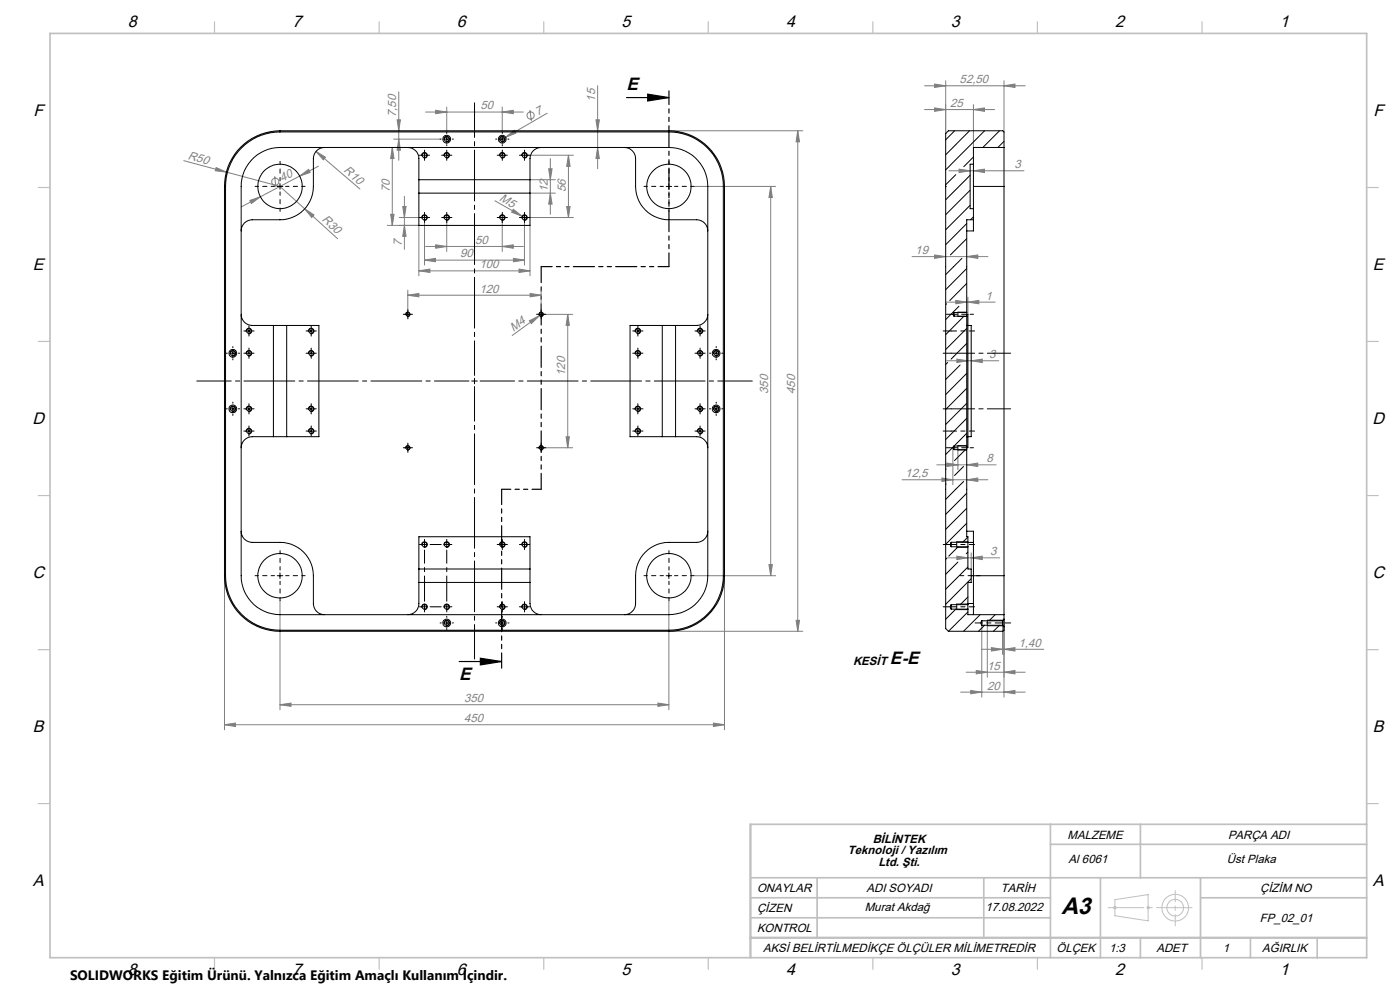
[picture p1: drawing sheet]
<svg xmlns="http://www.w3.org/2000/svg" width="420mm" height="297mm" viewBox="0 0 420 297" stroke-linecap="round" stroke-linejoin="round" font-family="sans-serif">
<g fill="none" stroke="#808080" stroke-width=".3">
<path d="M119.1 35.9h1l-.5 3.3zM119.6 27.5v20.5M127.7 33.6h29.3M130.7 33.1l3.3 .5-3.3 .5zM134 32.1v7.6M150.7 33.6l3.3-.5v1zM150.7 32.1v7.6M159 33l.4 3.2M164.1 33.9l-12.4 7.2M178.8 35.9h1l-.5 3.3zM179.3 25.7v24.8M200.7 39.2h40.1"/>
<path d="M239.3 39.2v150M239.3 39.2l.6 3.3h-1.1zM277.4 32.8h21M277.4 25.7h30.2M280.4 32.3l3.3 .5-3.3 .6zM280.4 25.2l3.3 .5-3.3 .5zM283.7 24.2v15.8M292 32.8l3.3-.5v1.1zM292 31.4v12.8M301.2 25.7l3.3-.5v1zM301.2 24.2v15.3M55.1 48.2l28.9 7.7 17.3 15.6"/>
<path d="M64.8 50.2l3.1 1.4-3.3-.4zM82.4 52.8l.4 3.3M89.9 52.8l2.7-2 .5 .9zM89.9 52.8l-17.4 9.1M94.8 45.4l2.8 1.7-.6 .8zM94.8 45.4l13.2 11.3M95.5 49.8l-5.6 3M117.7 44.2l.5 3.3h-1zM117.7 44.2v23.4M118.1 41.7h13.9M119.6 41.7l.5 3.3h-1zM121.3 58.8v15.9"/>
<path d="M151.7 41.1l2.6-2.1 .5 .9zM151.7 41.1l-2.1 1.2M157.3 46.5h14.7M159 53.9h7.6M159 57.9h7.6M164.6 50.6h1l-.5 3.3zM165.1 47.5v16.7M165.1 57.9l.5 3.3h-1zM170.5 46.5l.5 3.3h-1zM170.5 46.5v18.7M179.3 44.2l.5 3.3h-1zM208.2 55.9h24.5"/>
<path d="M231.2 55.9v116.6M231.2 55.9l.5 3.3h-1zM284.7 51.2h22.5M287.7 50.7l3.3 .5-3.3 .5zM292 51.2l3.3-.5v1zM75 60.1l3.1-1.1-2.7 2zM91.4 62.6l2.8 1.8-.7 .8zM116.2 67.6h9.5v15.1M117.2 64.2h1l-.5 3.4zM119.8 65.2h7.6v14.2M120.8 61.9h1l-.5 3.3zM121.3 67.6l.5 3.2h-1z"/>
<path d="M127.4 78l3.2-.6v1.1zM127.4 78h29.9M127.7 73.9h29.3M130.7 73.4l3.3 .5-3.3 .5zM134 65.2v10.2M148.5 60.2l8.1 4.6M150.7 73.9l3.3-.5v1zM150.7 65.2v10.2M154 62.7l2.6 2.1-3.1-1.2zM154 77.4l3.3 .6-3.3 .5zM156.6 64.8l1.5 .8M159 67.6v15.1"/>
<path d="M170 61.9h1l-.5 3.3zM172 65.2h-14.7v14.2M273.6 76.9h22.8M280.4 76.4l3.3 .5-3.3 .5zM290 76.9l3.3-.5v1zM122.3 88.5l3.4-.6v1.1zM122.3 87v7.2M122.3 88.5h40M125.7 81.2l3.3-.6v1.1zM125.7 81.2h33.3M155.7 80.6l3.3 .6-3.3 .5zM158.8 96.1l3-1.5-2.4 2.4z"/>
<path d="M159 87.9l3.3 .6-3.3 .5zM161.8 94.6l-8.1 5.9M162.3 87v7.2h9.5M162.9 93.8l-1.1 .8M170.3 94.2v40M170.3 94.2l.5 3.3h-1zM283.7 90.6h14.9M286.7 90l3.3 .6-3.3 .4zM290.4 90.6l3.3-.6v1zM290.4 89v5.2M284 108.1h15.6M287.1 107.6l3.3 .5-3.3 .6z"/>
<path d="M291.4 108.1l3.3-.5v1.1zM162.3 134.2h9.5M169.8 130.9h1l-.5 3.3zM281 139.3h17.8M284.1 138.8l3.3 .5-3.3 .5zM285.9 134.2v11.1M287.4 134.9v5.9M290 139.3l3.3-.5v1zM270.6 143.8h25.8M282.6 143.3l3.3 .5-3.3 .5zM290 143.8l3.3-.5v1zM67.3 172.5v46.2"/>
<path d="M208.2 172.5h24.5M217.3 172.5v46.2M230.7 169.2h1l-.5 3.3zM284 167.2h15.9M287.1 166.7l3.3 .5-3.3 .5zM291.4 167.2l3.3-.5v1zM291.4 165.7v4.8M84 180.1v32.6M200.7 180.1v32.6M200.7 189.2h40.1M238.8 185.9h1.1l-.6 3.3zM294.4 194.6h18.8"/>
<path d="M294.5 187.4v21.5M296.2 187.5v15.4M297.4 194.1l3.3 .5-3.3 .5zM300.7 187.4v8.7M301.2 185.6v23.3M301.2 194.6l3.3-.5v1zM67.3 217.2l3.3-.5v1zM67.3 217.2h150M84 211.2l3.3-.5v1zM84 211.2h116.7M197.4 210.7l3.3 .5-3.3 .5zM214 216.7l3.3 .5-3.3 .5z"/>
<path d="M288.2 207.4h19.4M289.8 201.5h17.8M291.2 206.9l3.3 .5-3.3 .5zM292.9 200.9l3.3 .6-3.3 .5zM301.2 201.5l3.3-.6v1.1zM301.2 207.4l3.3-.5v1z"/>
<circle cx="159.2" cy="34.6" r="1.07"/>
<circle cx="82.6" cy="54.5" r="1.08"/>
</g>
<path d="M188 29.2h12.7M194.3 28.2l6.4 1-6.4 1.1zM137.8 198.3h12.7M144.1 197.3l6.4 1-6.4 1z" fill="none" stroke="#000" stroke-width=".35"/>
<g fill="none" stroke="#c0c0c0" stroke-width=".3">
<path d="M333.9 272h1.1M334.1 271.7l.7 .7M334.5 269.6l10-1.5v7.9l-10-1.5zM334.8 271.7l-.7 .7M344 272h.9M344.1 271.7l.7 .7M344.8 271.7l-.7 .7"/>
<circle cx="352.6" cy="272.1" r="4"/>
<circle cx="352.6" cy="272" r="2.5"/>
</g>
<g fill="none" stroke="#000" stroke-width=".3">
<path d="M83.2 55.9h1.6M84 55v1.7M126.5 46.5h1.7M126.5 46.7a.83 .83 0 0 1 .8-1 .83 .83 0 0 1 .9 .9 .83 .83 0 0 1-1.1 .7M127.4 45.7v1.7M133.2 41.7h1.6M133.2 46.5h1.6M133.2 46.7a.83 .83 0 0 1 .7-1 .83 .83 0 0 1 .9 .9 .83 .83 0 0 1-1 .7M133.2 41.9a.83 .83 0 0 1 .7-1 .83 .83 0 0 1 .9 .9 .83 .83 0 0 1-1 .7M134 40.9v1.6M134 45.7v1.7M149.8 41.7h1.7"/>
<path d="M149.8 46.5h1.7M149.9 46.7a.83 .83 0 0 1 .7-1 .83 .83 0 0 1 .9 .9 .83 .83 0 0 1-1 .7M149.9 41.9a.83 .83 0 0 1 .7-1 .83 .83 0 0 1 .9 .9 .83 .83 0 0 1-1 .7M150.7 40.9v1.6M150.7 45.7v1.7M156.5 46.5h1.7M156.5 46.7a.83 .83 0 0 1 .8-1 .83 .83 0 0 1 .9 .9 .83 .83 0 0 1-1.1 .7M157.3 45.7v1.7M199.8 55.9h1.7M200.7 55v1.7M126.5 65.2h1.7M126.5 65.4a.82 .82 0 0 1 .7-1 .82 .82 0 0 1 1 .8 .82 .82 0 0 1-1.1 .8"/>
<path d="M127.4 64.4v1.6M133.2 65.2h1.6M133.2 65.4a.82 .82 0 0 1 .7-1 .82 .82 0 0 1 .9 .8 .82 .82 0 0 1-1 .8M134 64.4v1.6M149.8 65.2h1.7M149.9 65.4a.82 .82 0 0 1 .7-1 .82 .82 0 0 1 .9 .8 .82 .82 0 0 1-1 .8M150.7 64.4v1.6M156.5 65.2h1.7M156.5 65.4a.82 .82 0 0 1 .7-1 .82 .82 0 0 1 .9 .8 .82 .82 0 0 1-1 .8M157.3 64.4v1.6M73.8 99.2h1.7M73.9 99.4a.83 .83 0 0 1 .7-1 .83 .83 0 0 1 .9 .9 .83 .83 0 0 1-1 .7"/>
<path d="M74.7 98.4v1.6M92.5 99.2h1.7M92.5 99.4a.83 .83 0 0 1 .8-1 .83 .83 0 0 1 .9 .9 .83 .83 0 0 1-1.1 .7M93.3 98.4v1.6M121.5 94.2h1.7M121.7 94.4a.66 .66 0 0 1 .6-.8 .66 .66 0 0 1 .7 .7 .66 .66 0 0 1-.8 .6M122.3 93.4v1.6M161.5 94.2h1.7M161.7 94.4a.66 .66 0 0 1 .6-.8 .66 .66 0 0 1 .7 .7 .66 .66 0 0 1-.8 .6M162.3 93.4v1.6M190.5 99.2h1.7M190.5 99.4a.83 .83 0 0 1 .8-1 .83 .83 0 0 1 .9 .9 .83 .83 0 0 1-1.1 .7"/>
<path d="M191.3 98.4v1.6M209.2 99.2h1.7M209.2 99.4a.83 .83 0 0 1 .7-1 .83 .83 0 0 1 .9 .9 .83 .83 0 0 1-1 .7M210 98.4v1.6M290 93.6h-2.6v1.3h2.6M69 105.9h1.7M69 106.1a.83 .83 0 0 1 .8-1.1 .83 .83 0 0 1 .9 .9 .83 .83 0 0 1-1.1 .8M69.8 105.1v1.6M73.8 105.9h1.7M73.9 106.1a.83 .83 0 0 1 .7-1.1 .83 .83 0 0 1 .9 .9 .83 .83 0 0 1-1 .8M74.7 105.1v1.6M92.5 105.9h1.7"/>
<path d="M92.5 106.1a.83 .83 0 0 1 .8-1.1 .83 .83 0 0 1 .9 .9 .83 .83 0 0 1-1.1 .8M93.3 105.1v1.6M141.5 114.2h1.7M142.3 113.4v1.6M190.5 105.9h1.7M190.5 106.1a.83 .83 0 0 1 .8-1.1 .83 .83 0 0 1 .9 .9 .83 .83 0 0 1-1.1 .8M191.3 105.1v1.6M209.2 105.9h1.7M209.2 106.1a.83 .83 0 0 1 .7-1.1 .83 .83 0 0 1 .9 .9 .83 .83 0 0 1-1 .8M210 105.1v1.6M214 105.9h1.7M214 106.1a.83 .83 0 0 1 .8-1.1 .83 .83 0 0 1 .9 .9 .83 .83 0 0 1-1.1 .8"/>
<path d="M214.8 105.1v1.6M69 122.6h1.7M69 122.8a.83 .83 0 0 1 .8-1.1 .83 .83 0 0 1 .9 .9 .83 .83 0 0 1-1.1 .8M69.8 121.7v1.7M73.8 122.6h1.7M73.8 129.2h1.7M73.9 122.8a.83 .83 0 0 1 .7-1.1 .83 .83 0 0 1 .9 .9 .83 .83 0 0 1-1 .8M73.9 129.4a.82 .82 0 0 1 .7-1 .82 .82 0 0 1 .9 .8 .82 .82 0 0 1-1 .8M74.7 121.7v1.7M74.7 128.4v1.6M92.5 122.6h1.7M92.5 129.2h1.7"/>
<path d="M92.5 122.8a.83 .83 0 0 1 .8-1.1 .83 .83 0 0 1 .9 .9 .83 .83 0 0 1-1.1 .8M92.5 129.4a.82 .82 0 0 1 .7-1 .82 .82 0 0 1 .9 .8 .82 .82 0 0 1-1 .8M93.3 121.7v1.7M93.3 128.4v1.6M121.5 134.2h1.7M121.7 134.4a.66 .66 0 0 1 .6-.8 .66 .66 0 0 1 .7 .7 .66 .66 0 0 1-.8 .6M122.3 133.4v1.6M161.5 134.2h1.7M161.7 134.4a.66 .66 0 0 1 .6-.8 .66 .66 0 0 1 .7 .7 .66 .66 0 0 1-.8 .6M162.3 133.4v1.6M190.5 122.6h1.7M190.5 129.2h1.7"/>
<path d="M190.5 129.4a.82 .82 0 0 1 .7-1 .82 .82 0 0 1 .9 .8 .82 .82 0 0 1-1 .8M190.5 122.8a.83 .83 0 0 1 .8-1.1 .83 .83 0 0 1 .9 .9 .83 .83 0 0 1-1.1 .8M191.3 121.7v1.7M191.3 128.4v1.6M209.2 122.6h1.7M209.2 129.2h1.7M209.2 122.8a.83 .83 0 0 1 .7-1.1 .83 .83 0 0 1 .9 .9 .83 .83 0 0 1-1 .8M209.2 129.4a.82 .82 0 0 1 .7-1 .82 .82 0 0 1 .9 .8 .82 .82 0 0 1-1 .8M210 121.7v1.7M210 128.4v1.6M214 122.6h1.7M214 122.8a.83 .83 0 0 1 .8-1.1 .83 .83 0 0 1 .9 .9 .83 .83 0 0 1-1.1 .8"/>
<path d="M214.8 121.7v1.7M290 133.6h-2.6v1.3h2.6M83.2 172.5h1.6M84 171.7v1.7M126.5 163.2h1.7M126.5 163.4a.84 .84 0 0 1 .7-1 .84 .84 0 0 1 1 .8 .84 .84 0 0 1-1.1 .8M127.4 162.4v1.6M133.2 163.4a.84 .84 0 0 1 .7-1 .84 .84 0 0 1 .9 .8 .84 .84 0 0 1-1 .8M149.8 163.2h1.7M149.9 163.4a.84 .84 0 0 1 .7-1 .84 .84 0 0 1 .9 .8 .84 .84 0 0 1-1 .8M150.7 162.4v1.6M156.5 163.2h1.7"/>
<path d="M156.5 163.4a.84 .84 0 0 1 .7-1 .84 .84 0 0 1 1 .8 .84 .84 0 0 1-1.1 .8M157.3 162.4v1.6M199.8 172.5h1.7M200.7 171.7v1.7M290.4 162.4h-3.4v1.6h3.4M126.5 182.1a.82 .82 0 0 1 .7-1.1 .82 .82 0 0 1 1 .9 .82 .82 0 0 1-1.1 .8M133.2 186.7h1.6M133.2 182.1a.82 .82 0 0 1 .7-1.1 .82 .82 0 0 1 .9 .9 .82 .82 0 0 1-1 .8M133.2 186.9a.82 .82 0 0 1 .7-1 .82 .82 0 0 1 .9 .8 .82 .82 0 0 1-1 .8M134 185.9v1.6M149.8 181.9h1.7M149.8 186.7h1.7"/>
<path d="M149.9 182.1a.82 .82 0 0 1 .7-1.1 .82 .82 0 0 1 .9 .9 .82 .82 0 0 1-1 .8M149.9 186.9a.82 .82 0 0 1 .7-1 .82 .82 0 0 1 .9 .8 .82 .82 0 0 1-1 .8M150.7 181v1.7M150.7 185.9v1.6M156.5 181.9h1.7M156.5 182.1a.82 .82 0 0 1 .7-1.1 .82 .82 0 0 1 .9 .9 .82 .82 0 0 1-1 .8M157.3 181v1.7M290.4 181h-3.4v1.7h3.4M300.8 185.9h-4.6v1.6h4.6"/>
</g>
<g fill="none" stroke="#000" stroke-width=".3" stroke-dasharray="15.2 1.3 1.3 1.3">
<path d="M126.5 46.5h-.7M127.4 45.7v-.7M127.4 47.4v.7M128.2 46.5h.7M132.4 41.7h-.4M133.2 46.5h-.7M134 40v-.3M134 43.4v.3M134 45.7v-.7M134 47.4v.7M134.9 46.5h.7M135.7 41.7h.3"/>
<path d="M149 41.7h-.3M149.9 46.5h-.7M150.7 40v-.3M150.7 43.4v.3M150.7 45.7v-.7M150.7 47.4v.7M151.5 46.5h.7M152.4 41.7h.3M156.5 46.5h-.7M157.4 45.7v-.7M157.4 47.4v.7M158.2 46.5h.7"/>
<path d="M126.5 65.2h-.7M127.4 64.4v-.7M127.4 66v.7M128.2 65.2h.7M133.2 65.2h-.7M134 64.4v-.7M134 66v.7M134.9 65.2h.7M149.9 65.2h-.7M150.7 64.4v-.7M150.7 66v.7M151.5 65.2h.7"/>
<path d="M156.5 65.2h-.7M157.4 64.4v-.7M157.4 66v.7M158.2 65.2h.7M73.9 99.2h-.7M74.7 98.4v-.7M75.5 99.2h.7M92.5 99.2h-.7M93.4 98.4v-.7M94.2 99.2h.7M121.5 94.2h-.5M122.4 93.4v-.6"/>
<path d="M122.4 95v.6M123.2 94.2h.5M161.5 94.2h-.5M162.4 93.4v-.6M162.4 95v.6M163.2 94.2h.5M190.5 99.2h-.7M191.4 98.4v-.7M192.2 99.2h.7M209.2 99.2h-.7M210 98.4v-.7M210.9 99.2h.7"/>
<path d="M285.4 99.2h-2.4M286.2 94.2h-2.3M68.2 105.9h-.3M69.9 104.2v-.3M69.9 107.5v.4M71.5 105.9h.4M73.9 105.9h-.7M74.7 100v.7M74.7 105v-.7M74.7 106.7v.7M75.5 105.9h.7M92.5 105.9h-.7"/>
<path d="M93.4 100v.7M93.4 105v-.7M93.4 106.7v.7M94.2 105.9h.7M190.5 105.9h-.7M191.4 100v.7M191.4 105v-.7M191.4 106.7v.7M192.2 105.9h.7M209.2 105.9h-.7M210 100v.7M210 105v-.7"/>
<path d="M210 106.7v.7M210.9 105.9h.7M213.2 105.9h-.3M214.9 104.2v-.3M214.9 107.5v.4M216.5 105.9h.4M285.4 105.9h-2.4M68.2 122.5h-.3M69.9 120.9v-.4M69.9 124.2v.3M71.5 122.5h.4M73.9 122.5h-.7"/>
<path d="M73.9 129.2h-.7M74.7 121.7v-.7M74.7 123.4v.7M74.7 128.4v-.7M74.7 130v.7M75.5 122.5h.7M75.5 129.2h.7M92.5 122.5h-.7M92.5 129.2h-.7M93.4 121.7v-.7M93.4 123.4v.7M93.4 128.4v-.7"/>
<path d="M93.4 130v.7M94.2 122.5h.7M94.2 129.2h.7M121.5 134.2h-.5M122.4 133.4v-.6M122.4 135v.6M123.2 134.2h.5M161.5 134.2h-.5M162.4 133.4v-.6M162.4 135v.6M163.2 134.2h.5M190.5 122.5h-.7"/>
<path d="M190.5 129.2h-.7M191.4 121.7v-.7M191.4 123.4v.7M191.4 128.4v-.7M191.4 130v.7M192.2 122.5h.7M192.2 129.2h.7M209.2 122.5h-.7M209.2 129.2h-.7M210 121.7v-.7M210 123.4v.7M210 128.4v-.7"/>
<path d="M210 130v.7M210.9 122.5h.7M210.9 129.2h.7M213.2 122.5h-.3M214.9 120.9v-.4M214.9 124.2v.3M216.5 122.5h.4M285.4 122.5h-2.4M285.4 129.2h-2.4M286.2 134.2h-2.3M126.5 163.2h-.7M127.4 162.4v-.7"/>
<path d="M129 163.2h3.4M134 163.2v-.8M134 163.2h-.8M134 163.2v.8M134 163.2h.9M134 162.4v-.7M134.9 163.2h.7M149.9 163.2h-.7M150.7 162.4v-.7M150.7 164v.7M151.5 163.2h.7M156.5 163.2h-.7"/>
<path d="M157.4 162.4v-.7M157.4 164v.7M158.2 163.2h.7M285.4 163.2h-2.4M126.5 181.9h-.7M127.4 181.9v-.9M127.4 181.9h-.9M127.4 181.9v.8M127.4 181.9h.8M127.4 182.7v.7M129 181.9h3.4M132.4 186.7h-.4"/>
<path d="M134 181.9v-.9M134 181.9h-.8M134 181.9v.8M134 181.9h.9M134 182.7v.7M134 185v-.3M134 188.4v.3M134.9 181.9h.7M135.7 186.7h.3M149 186.7h-.3M149.9 181.9h-.7M150.7 181v-.7"/>
<path d="M150.7 182.7v.7M150.7 185v-.3M150.7 188.4v.3M151.5 181.9h.7M152.4 186.7h.3M156.5 181.9h-.7M157.4 181v-.7M157.4 182.7v.7M158.2 181.9h.7M285.4 181.9h-2.4M300.7 186.7h2.5"/>
</g>
<g fill="none" stroke="#000" stroke-width=".3" stroke-dasharray="15.2 1.3 1.3 1.3" stroke-dashoffset="14.2">
<path d="M82.4 55.9h-5.9M84 54.2v-5.8M84 57.5v5.9M85.7 55.9h5.8M199 55.9h-5.8M200.7 54.2v-5.8M200.7 57.5v5.9M202.4 55.9h5.8M286.2 94.2h5.8M286.2 134.2h5.8M82.4 172.5h-5.9M84 170.9v-5.9"/>
<path d="M84 174.2v5.8M85.7 172.5h5.8M199 172.5h-5.8M200.7 170.9v-5.9M200.7 174.2v5.8M202.4 172.5h5.8"/>
</g>
<path d="M285.4 99.2h7M285.4 129.2h7M285.4 163.2h7M285.4 181.9h7" fill="none" stroke="#000" stroke-width=".3" stroke-dasharray="15.2 1.3 1.3 1.3" stroke-dashoffset="13.6"/>
<path d="M288 172.5h6" fill="none" stroke="#000" stroke-width=".3" stroke-dasharray="15.2 1.3 1.3 1.3" stroke-dashoffset="14.1"/>
<path d="M285.4 105.9h17.8M285.4 122.5h17.8" fill="none" stroke="#000" stroke-width=".3" stroke-dasharray="15.2 1.3 1.3 1.3" stroke-dashoffset="8.2"/>
<path d="M300.7 186.7h-8.2" fill="none" stroke="#000" stroke-width=".3" stroke-dasharray="15.2 1.3 1.3 1.3" stroke-dashoffset="13"/>
<path d="M200.7 27.2v52.7" fill="none" stroke="#000" stroke-width=".35" stroke-dasharray="6.3 1.3 1.3 1.3 1.3 1.3" stroke-dashoffset="2.2"/>
<path d="M200.7 79.9h-38.3" fill="none" stroke="#000" stroke-width=".35" stroke-dasharray="6.3 1.3 1.3 1.3 1.3 1.3" stroke-dashoffset="3.1"/>
<path d="M162.4 79.9v66.7" fill="none" stroke="#000" stroke-width=".35" stroke-dasharray="6.3 1.3 1.3 1.3 1.3 1.3" stroke-dashoffset="1.6"/>
<path d="M162.4 146.6h-11.9" fill="none" stroke="#000" stroke-width=".35" stroke-dasharray="6.3 1.3 1.3 1.3 1.3 1.3" stroke-dashoffset="3.6"/>
<path d="M150.5 146.6v53.7" fill="none" stroke="#000" stroke-width=".35" stroke-dasharray="6.3 1.3 1.3 1.3 1.3 1.3" stroke-dashoffset="1.8"/>
<path d="M332.5 272h25.1" fill="none" stroke="#c0c0c0" stroke-width=".3" stroke-dasharray="15.2 1.3 1.3 1.3" stroke-dashoffset="4.6"/>
<path d="M352.6 266.9v10.6" fill="none" stroke="#c0c0c0" stroke-width=".3" stroke-dasharray="15.2 1.3 1.3 1.3" stroke-dashoffset="11.9"/>
<g fill="none" stroke="#c0c0c0" stroke-width=".35">
<path d="M64.3 6.5v3.5M113.7 6.5v3.5M163.1 6.5v3.5M212.5 6.5v3.5M261.9 6.5v3.5M311.2 6.5v3.5M360.6 6.5v3.5M11.5 56.2h3.5M410 56.2h3.5M11.5 102.3h3.5M410 102.3h3.5M11.5 148.5h3.5"/>
<path d="M410 148.5h3.5M11.5 194.7h3.5M410 194.7h3.5M11.5 240.8h3.5M410 240.8h3.5M64.3 287v3.5M113.7 287v3.5M163.1 287v3.5M212.5 287v3.5M261.9 287v3.5M311.2 287v3.5M360.6 287v3.5"/>
</g>
<g fill="none" stroke="#c0c0c0" stroke-width=".5">
<path d="M15 10h395v277h-395zM225.1 247h184.9M315.1 247v40M315.1 253h94.9M342.1 247v16.1M225.1 269.1h90M225.1 263.1h184.9M225.1 275.1h90M245.1 263.1v18M295.1 263.1v18M330.1 263.1v23.9M360.2 263.1v23.9"/>
<path d="M360.2 269.1h49.8M342.1 281.1v5.9M375.1 281.1v5.9M395.1 281.1v6"/>
</g>
<path d="M225.1 247v40M225.1 281.1h184.9" fill="none" stroke="#c0c0c0" stroke-width=".7"/>
<path d="M127.4 180.2v-15.3M134 180.2v-15.3" fill="none" stroke="#000" stroke-width=".3" stroke-dasharray="15.2 1.3 1.3 1.3" stroke-dashoffset="7.7"/>
<path d="M140.7 114.2h-81.7M142.4 112.5v-81.7M142.4 115.9v81.6M144 114.2h81.7" fill="none" stroke="#000" stroke-width=".3" stroke-dasharray="15.2 1.3 1.3 1.3" stroke-dashoffset="4.9"/>
<path d="M194.3 28.2l6.4 1-6.4 1.1zM144.1 197.3l6.4 1-6.4 1z" fill="#000"/>
<g fill="#808080">
<path d="M154 62.7l2.6 2.1-3.1-1.2z"/>
<path d="M64.8 50.2l3.1 1.4-3.3-.4z"/>
<path d="M151.7 41.1l2.6-2.1 .5 .9z"/>
<path d="M158.8 96.1l3-1.5-2.4 2.4z"/>
<path d="M91.4 62.6l2.8 1.8-.7 .8z"/>
<path d="M94.8 45.4l2.8 1.7-.6 .8z"/>
<path d="M214 216.7l3.3 .5-3.3 .5zM67.3 217.2l3.3-.5v1zM197.4 210.7l3.3 .5-3.3 .5zM84 211.2l3.3-.5v1zM150.7 73.9l3.3-.5v1zM130.7 73.4l3.3 .5-3.3 .5zM159 87.9l3.3 .6-3.3 .5zM122.3 88.5l3.4-.6v1.1zM150.7 33.6l3.3-.5v1zM130.7 33.1l3.3 .5-3.3 .5z"/>
<path d="M127.4 78l3.2-.6v1.1zM154 77.4l3.3 .6-3.3 .5z"/>
<path d="M297.4 194.1l3.3 .5-3.3 .5zM301.2 194.6l3.3-.5v1z"/>
<path d="M280.4 25.2l3.3 .5-3.3 .5zM301.2 25.7l3.3-.5v1z"/>
<path d="M286.7 90l3.3 .6-3.3 .4zM290.4 90.6l3.3-.6v1zM282.6 143.3l3.3 .5-3.3 .5zM290 143.8l3.3-.5v1zM284.1 138.8l3.3 .5-3.3 .5zM290 139.3l3.3-.5v1z"/>
<path d="M301.2 201.5l3.3-.6v1.1zM292.9 200.9l3.3 .6-3.3 .5z"/>
<path d="M292 32.8l3.3-.5v1.1zM280.4 32.3l3.3 .5-3.3 .6zM292 51.2l3.3-.5v1zM287.7 50.7l3.3 .5-3.3 .5zM291.4 167.2l3.3-.5v1zM287.1 166.7l3.3 .5-3.3 .5zM301.2 207.4l3.3-.5v1zM291.2 206.9l3.3 .5-3.3 .5z"/>
<path d="M290 76.9l3.3-.5v1zM280.4 76.4l3.3 .5-3.3 .5z"/>
<path d="M291.4 108.1l3.3-.5v1.1zM287.1 107.6l3.3 .5-3.3 .6z"/>
<path d="M75 60.1l.4 .9 2.7-2zM89.9 52.8l3.2-1.1-.5-.9z"/>
<path d="M179.3 44.2l.5 3.3h-1zM178.8 35.9h1l-.5 3.3zM117.2 64.2h1l-.5 3.4zM117.7 44.2l.5 3.3h-1zM121.3 67.6l.5 3.2h-1zM120.8 61.9h1l-.5 3.3zM119.6 41.7l.5 3.3h-1zM119.1 35.9h1l-.5 3.3z"/>
<path d="M170 61.9h1l-.5 3.3zM170.5 46.5l.5 3.3h-1z"/>
<path d="M239.3 39.2l.6 3.3h-1.1zM238.8 185.9h1.1l-.6 3.3zM231.2 55.9l.5 3.3h-1zM230.7 169.2h1l-.5 3.3zM164.6 50.6h1l-.5 3.3zM165.1 57.9l.5 3.3h-1zM170.3 94.2l.5 3.3h-1zM169.8 130.9h1l-.5 3.3z"/>
<path d="M125.7 81.2l3.3-.6v1.1zM155.7 80.6l3.3 .6-3.3 .5z"/>
</g>
<g fill="none" stroke="#000" stroke-width=".3">
<path d="M84 39.5a16.4 16.4 0 0 0-16.3 16.4M84 39.2a16.7 16.7 0 0 0-16.7 16.7M84 39.2v.3M84 39.5h116.7M84 39.2h116.7M200.7 39.5a16.3 16.3 0 0 1 16.3 16.4M200.7 39.2a16.7 16.7 0 0 1 16.6 16.7M200.7 39.2v.3M286.4 39.2l-2.7 2.7M290.9 39.2l-7.2 7.2M295.4 39.2l-11.7 11.7M299.9 39.2l-5 5"/>
<path d="M67.3 55.9v116.6M67.3 55.9h.4M67.7 55.9v116.6M76.2 47.2a11.9 11.9 0 0 1 7.8-3h116.7a11.6 11.6 0 0 1 11.6 11.7v116.6a11.7 11.7 0 0 1-11.6 11.7h-116.7a11.6 11.6 0 0 1-11.6-11.7v-116.6a11.5 11.5 0 0 1 3.8-8.7zM97.3 44.2a3.3 3.3 0 0 0-3.3 3.4v8.3a10 10 0 0 1-10 10h-8.3a3.3 3.3 0 0 0-3.3 3.3M122.3 44.2a3.3 3.3 0 0 1 3.4 3.4v20h33.3v-20a3.4 3.4 0 0 1 3.3-3.4M125.7 53.9h33.3M125.7 57.9h33.3M187.3 44.2a3.4 3.4 0 0 1 3.4 3.4v8.3a10 10 0 0 0 10 10h8.3a3.4 3.4 0 0 1 3.3 3.3M217 55.9v116.6M217 55.9h.3M217.3 55.9v116.6"/>
<path d="M283.7 55.8v.1M283.7 55.9v132.5l.8 .8M286.7 52.3l-3 3.1M291 52.5l-7.3 7.4M291 57l-7.3 7.3M292 49.2v13.3M292 55.9h9.2M292 49.2h-1v13.3h1M292 47.1l-2.9 2.8M301.2 44.2v11.7M301.2 44.2h-9.2v5M301.2 44.2v-4.7l-.4-.3h-16.3l-.8 .8v15.8"/>
<path d="M301.2 55.9v116.6M301.2 42.4l-1.8 1.8M288.6 77.4l-4.9 4.9M290 67l-6.3 6.3M290 71.5l-4.9 4.9M291 61.5l-7.3 7.4M292 65.9v3.3h-2M292 65.9h-2v27.8M292 62.5v3.4M292 65l-.9 .9M72.4 94.2a3.3 3.3 0 0 0 3.3 3.3h20v33.4h-20a3.3 3.3 0 0 0-3.3 3.3M82 97.5v33.4"/>
<path d="M86 97.5v33.4M198.7 97.5v33.4M202.7 97.5v33.4M212.3 94.2a3.4 3.4 0 0 1-3.3 3.3h-20v33.4h20a3.4 3.4 0 0 1 3.3 3.3M284 91l-.3 .3M286.2 93.7v1.1M286.2 93.7h3.8M286.2 93.7l-.3 .5 .3 .6M286.2 94.8h3.8M287.7 91.8l-4 4M289.2 94.8l-5.5 5.5M290 93.7v1.1"/>
<path d="M290 94.2h.4v40h-.4M290 97.5h1.4v33.4h-1.4M290 94.8v38.9M290 80.5l-6.3 6.3M290 98.4l-6.3 6.4M290 84.9l-5.1 5.2M284.3 108.6l-.6 .7M288 109.4l-4.3 4.3M290 111.9l-6.3 6.3M290 116.4l-6.3 6.3M290 102.9l-4.7 4.7M286.1 133.8l-2.4 2.4"/>
<path d="M286.2 133.7v1.1M286.2 133.7h3.8M286.2 133.7l-.3 .5 .3 .6M286.2 134.8h3.8M289.1 139.8l-2.8 2.7M289.6 134.8l-3.3 3.2M290 134.8v26.1h.4v3M290 133.7v1.1M290 120.9l-6.3 6.3M290 125.4l-6.3 6.3M290 129.9l-3.8 3.8M72.4 159.2a3.3 3.3 0 0 0 3.3 3.4h8.3a10 10 0 0 1 10 9.9v8.4a3.3 3.3 0 0 0 3.3 3.3"/>
<path d="M212.3 159.2a3.4 3.4 0 0 1-3.3 3.4h-8.3a10 10 0 0 0-10 9.9v8.4a3.4 3.4 0 0 1-3.4 3.3M283.8 140.5l-.1 .2M283.8 145l-.1 .2M289.1 144.3l-5.4 5.4M290 159.2h2v3.4M290 147.8l-6.3 6.4M290 152.3l-6.3 6.3M290 156.8l-6.3 6.3M67.3 172.5a16.6 16.6 0 0 0 16.7 16.7M67.3 172.5h.4M67.7 172.5a16.4 16.4 0 0 0 16.3 16.4M125.7 170.5h33.3"/>
<path d="M125.7 174.6h33.3M217 172.5a16.3 16.3 0 0 1-16.3 16.4M217 172.5h.3M217.3 172.5a16.7 16.7 0 0 1-16.6 16.7M284 167.3l-.3 .3M285.4 162.5l-.4 .7 .4 .7M285.4 162.5v1.4M285.4 162.5l6.6 .1M285.4 163.9h5M287.4 168.4l-3.7 3.7M287.4 163.9l-2.8 2.8M290.4 163.9v6.6h1v4.1h-1v6.6"/>
<path d="M290.4 161l-1.6 1.5M290.4 165.4l-.5 .5M290.4 169.9l-6.7 6.7M290.4 178.9l-2.3 2.3M291.4 172.5h9.8M291.4 173.4l-7.7 7.7M292 162.6v18.3M301.2 172.5v11.7M84 188.9v.3M84 189.2h116.7M84 188.9h116.7M122.3 184.2a3.3 3.3 0 0 0 3.4-3.3v-20h33.3v20a3.4 3.4 0 0 0 3.3 3.3"/>
<path d="M200.7 188.9v.3M285.4 181.2l-.4 .7 .4 .7M285.4 181.2v1.4M285.4 181.2h5M285.4 182.6h5M286.7 182.6l-3 3M290.4 181.2v1.4M290.4 182.6v1.6h10.8M290.4 180.9h1.6M290.4 183.4l-5.8 5.8M292 180.9v3.3M294 184.2l-4.9 5"/>
<path d="M294.5 186.1l-.3 .6 .3 .7M294.5 186.1v1.3M294.5 186.1h6.2M294.5 187.4h6.2M295.4 187.4l-1.9 1.8M298.6 184.2l-1.9 1.9M299.9 187.4l-1.9 1.8M300.7 186.1v1.3M300.7 187.4l.5 .5M301.2 185.6v2.3M301.2 187.9v1l-.4 .3h-16.3M301.2 184.2v1.4"/>
<path d="M301.2 185.6l-.5 .5"/>
<circle cx="84" cy="55.9" r="6.7"/>
<circle cx="127.4" cy="46.5" r=".69"/>
<circle cx="134" cy="41.7" r="1.16"/>
<circle cx="134" cy="41.7" r=".7"/>
<circle cx="134" cy="46.5" r=".69"/>
<circle cx="150.7" cy="41.7" r=".7"/>
<circle cx="150.7" cy="46.5" r=".69"/>
<circle cx="150.7" cy="41.7" r="1.16"/>
<circle cx="157.3" cy="46.5" r=".69"/>
<circle cx="200.7" cy="55.9" r="6.7"/>
<circle cx="127.3" cy="65.2" r=".7"/>
<circle cx="134" cy="65.2" r=".7"/>
<circle cx="150.7" cy="65.2" r=".7"/>
<circle cx="157.4" cy="65.2" r=".7"/>
<circle cx="74.7" cy="99.2" r=".71"/>
<circle cx="93.3" cy="99.2" r=".71"/>
<circle cx="122.3" cy="94.2" r=".54"/>
<circle cx="162.3" cy="94.2" r=".54"/>
<circle cx="191.3" cy="99.2" r=".71"/>
<circle cx="210" cy="99.2" r=".71"/>
<circle cx="69.8" cy="105.9" r="1.16"/>
<circle cx="69.8" cy="105.9" r=".7"/>
<circle cx="74.7" cy="105.9" r=".71"/>
<circle cx="93.3" cy="105.9" r=".7"/>
<circle cx="191.3" cy="105.9" r=".7"/>
<circle cx="210" cy="105.9" r=".71"/>
<circle cx="214.8" cy="105.9" r=".7"/>
<circle cx="214.8" cy="105.9" r="1.16"/>
<circle cx="69.8" cy="122.5" r="1.18"/>
<circle cx="69.8" cy="122.6" r=".7"/>
<circle cx="74.7" cy="129.2" r=".71"/>
<circle cx="74.7" cy="122.5" r=".71"/>
<circle cx="93.3" cy="122.6" r=".7"/>
<circle cx="93.3" cy="129.2" r=".71"/>
<circle cx="122.3" cy="134.2" r=".55"/>
<circle cx="162.3" cy="134.2" r=".55"/>
<circle cx="191.3" cy="129.2" r=".71"/>
<circle cx="191.3" cy="122.6" r=".7"/>
<circle cx="210" cy="122.5" r=".71"/>
<circle cx="210" cy="129.2" r=".71"/>
<circle cx="214.8" cy="122.6" r=".7"/>
<circle cx="214.8" cy="122.5" r="1.17"/>
<circle cx="84" cy="172.5" r="6.7"/>
<circle cx="127.3" cy="163.2" r=".7"/>
<circle cx="134" cy="163.2" r=".7"/>
<circle cx="150.7" cy="163.2" r=".7"/>
<circle cx="157.4" cy="163.2" r=".7"/>
<circle cx="200.7" cy="172.5" r="6.7"/>
<circle cx="127.4" cy="181.9" r=".69"/>
<circle cx="134" cy="186.7" r="1.18"/>
<circle cx="134" cy="181.9" r=".69"/>
<circle cx="134" cy="186.7" r=".69"/>
<circle cx="150.7" cy="186.7" r="1.17"/>
<circle cx="150.7" cy="181.9" r=".69"/>
<circle cx="150.7" cy="186.7" r=".69"/>
<circle cx="157.3" cy="181.9" r=".69"/>
</g>
<text font-size="7.1" x="318.4" y="273.9">A3</text>
<g font-size="5.3">
<text x="188" y="27">E</text>
<text x="137.8" y="203.9">E</text>
<text x="267" y="199.1">E-E</text>
</g>
<g font-size="5">
<text x="38.3" y="8.1">8</text>
<text x="87.7" y="8.1">7</text>
<text x="137.1" y="8.1">6</text>
<text x="186.5" y="8.1">5</text>
<text x="235.8" y="8.1">4</text>
<text x="285.2" y="8.1">3</text>
<text x="334.6" y="8.1">2</text>
<text x="384" y="8.1">1</text>
<text x="10" y="34.7">F</text>
<text x="412" y="34.7">F</text>
<text x="9.9" y="80.9">E</text>
<text x="411.9" y="80.9">E</text>
<text x="9.8" y="127">D</text>
<text x="411.8" y="127">D</text>
<text x="9.8" y="173.2">C</text>
<text x="411.8" y="173.2">C</text>
<text x="9.9" y="219.4">B</text>
<text x="411.9" y="219.4">B</text>
<text x="9.9" y="265.5">A</text>
<text x="411.9" y="265.5">A</text>
<text x="38.3" y="292.1">8</text>
<text x="87.7" y="292.1">7</text>
<text x="137.1" y="292.1">6</text>
<text x="186.5" y="292.1">5</text>
<text x="235.8" y="292.1">4</text>
<text x="285.2" y="292.1">3</text>
<text x="334.6" y="292.1">2</text>
<text x="384" y="292.1">1</text>
</g>
<text font-size="4.1" x="21" y="293.7">SOLIDWORKS Eğitim Ürünü. Yalnızca Eğitim Amaçlı Kullanım İçindir.</text>
<g font-size="3.6" fill="#808080">
<text x="287.9" y="24.9">52,50</text>
<text x="118.9" y="35.1" transform="rotate(-90 118.9 35.1)">7,50</text>
<text x="144.2" y="32.8">50</text>
<text x="161.3" y="34.7" transform="rotate(-30 161.3 34.7)">7</text>
<text x="178.5" y="30.4" transform="rotate(-90 178.5 30.4)">15</text>
<text x="285" y="32.1">25</text>
<text x="56.3" y="47.6" transform="rotate(15 56.3 47.6)">R50</text>
<text x="103" y="51.3" transform="rotate(40 103 51.3)">R10</text>
<text x="304.4" y="50.4">3</text>
<text x="84.7" y="54.6" transform="rotate(-28 84.7 54.6)">40</text>
<text x="116.9" y="57.6" transform="rotate(-90 116.9 57.6)">70</text>
<text x="164.4" y="57.6" transform="rotate(-90 164.4 57.6)">12</text>
<text x="169.8" y="57.6" transform="rotate(-90 169.8 57.6)">56</text>
<text x="149.7" y="60" transform="rotate(30 149.7 60)">M5</text>
<text x="96.4" y="66.1" transform="rotate(42 96.4 66.1)">R30</text>
<text x="120.6" y="73.8" transform="rotate(-90 120.6 73.8)">7</text>
<text x="138" y="77.2">90</text>
<text x="142.5" y="73.1">50</text>
<text x="274.6" y="76.1">19</text>
<text x="143.9" y="80.4">100</text>
<text x="143.9" y="87.7">120</text>
<text x="295.7" y="89.8">1</text>
<text x="154" y="99.4" transform="rotate(-36 154 99.4)">M4</text>
<text x="296.8" y="107.3">3</text>
<text x="169.6" y="112.7" transform="rotate(-90 169.6 112.7)">120</text>
<text x="230.5" y="118.1" transform="rotate(-90 230.5 118.1)">350</text>
<text x="238.6" y="118.1" transform="rotate(-90 238.6 118.1)">450</text>
<text x="271.6" y="143">12,5</text>
<text x="296" y="138.5">8</text>
<text x="297.1" y="166.4">3</text>
<text x="305.5" y="193.8">1,40</text>
<text x="296.2" y="200.7">15</text>
<text x="296.2" y="206.6">20</text>
<text x="139.2" y="210.4">350</text>
<text x="139.2" y="216.4">450</text>
</g>
<g font-size="3.6">
<text x="255.9" y="199.2">KESİT</text>
<text x="320.3" y="251.6">MALZEME</text>
<text x="368.4" y="251.6">PARÇA ADI</text>
<text x="254.4" y="256.1">Teknoloji / Yazılım</text>
<text x="261.8" y="252.6">BİLİNTEK</text>
<text x="263.5" y="259.6">Ltd. Şti.</text>
<text x="320.6" y="258.7">Al 6061</text>
<text x="368.1" y="258.7">Üst Plaka</text>
<text x="227.1" y="267.4">ONAYLAR</text>
<text x="260" y="267.4">ADI SOYADI</text>
<text x="300.3" y="267.4">TARİH</text>
<text x="378.1" y="267.4">ÇİZİM NO</text>
<text x="227.1" y="273.4">ÇİZEN</text>
<text x="259.4" y="272.9">Murat Akdağ</text>
<text x="295.6" y="272.9">17.08.2022</text>
<text x="227.1" y="279.4">KONTROL</text>
<text x="377.9" y="276.4">FP_02_01</text>
<text x="228.9" y="285.3">AKSİ BELİRTİLMEDİKÇE ÖLÇÜLER MİLİMETREDİR</text>
<text x="317" y="285.3">ÖLÇEK</text>
<text x="332.7" y="285.5">1:3</text>
<text x="346.9" y="285.3">ADET</text>
<text x="366.8" y="285.5">1</text>
<text x="378.7" y="285.3">AĞIRLIK</text>
</g>
</svg>
